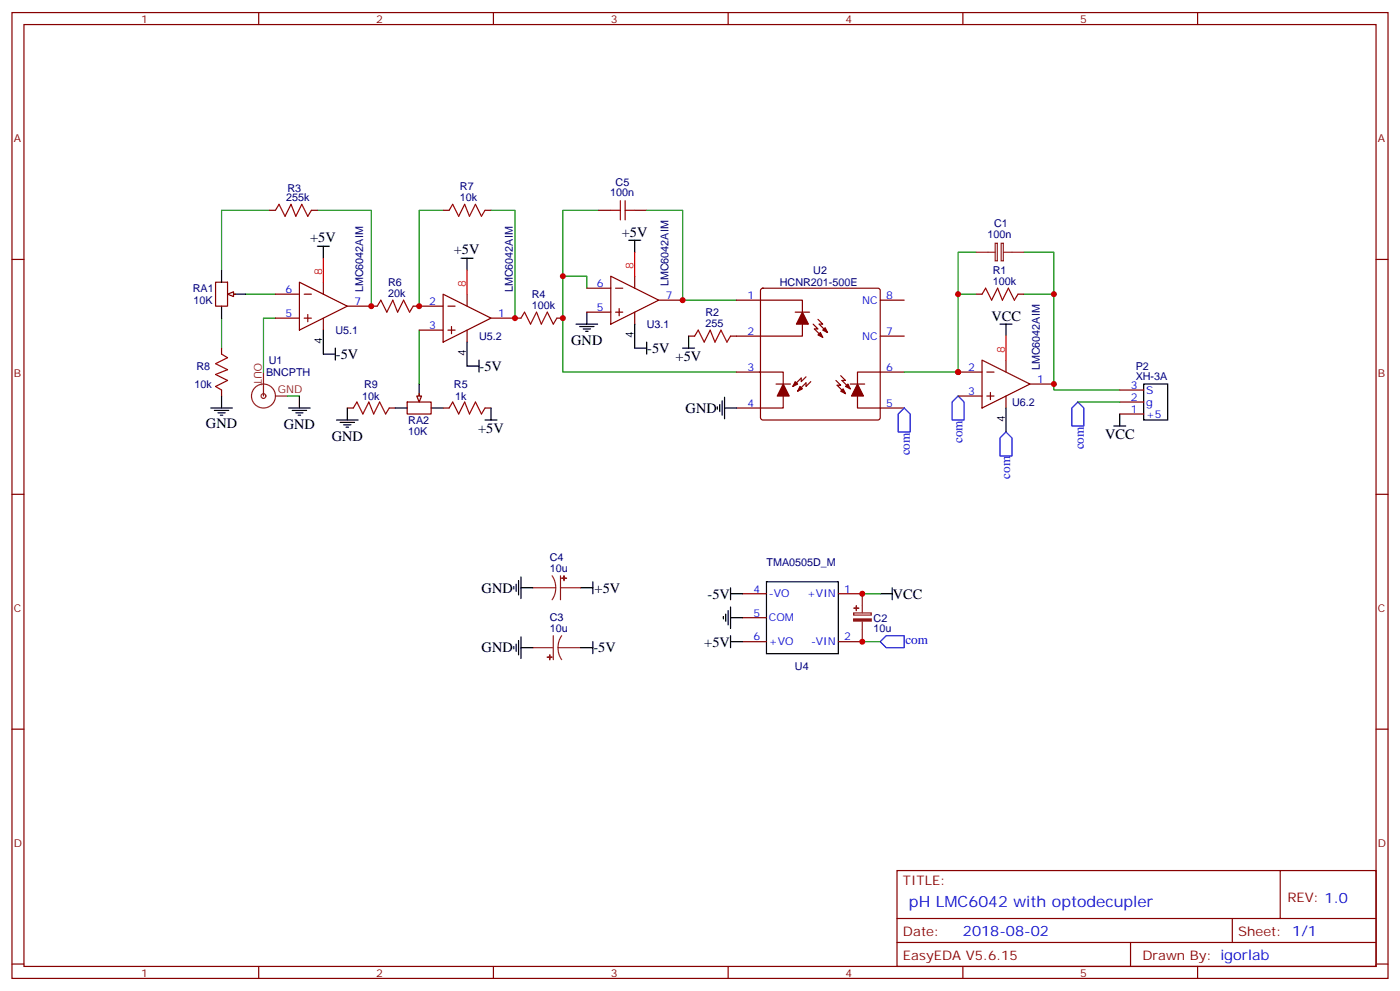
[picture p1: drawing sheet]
<svg xmlns="http://www.w3.org/2000/svg" width="412mm" height="292mm" viewBox="0 0 412 292" stroke-linecap="round" stroke-linejoin="round" font-family="sans-serif">
<g fill="none" stroke="#870000" stroke-width=".35">
<path d="M3.5 3.7h405.4v284.3h-405.4zM7.1 7.2h398.2v277.3h-398.2zM76.2 3.7v3.5M145.3 3.7v3.5M214.5 3.7v3.5M283.6 3.7v3.5M352.8 3.7v3.5M3.5 76.4h3.6M79.4 61.9h1.7M91.7 61.9h1.8M130.5 61.9h1.8M142.9 61.9h1.7"/>
<path d="M176.4 61.9h3.5M187 61.9h3.5M405.3 76.4h3.6M63.5 83.1h3.5v7h-3.5zM67.7 86.6h1.8M109.4 90.1h1.7M121.7 90.1h1.8M151.7 93.7h1.8M164 93.7h1.8M202.8 99h1.8M217 88.4h19.4v10.6h-21.2M224.2 85l.5-.2h33.9l.5 .2 .2 .5v37.4l-.2 .5-.5 .2h-33.9l-.5-.2-.2-.5v-37.4z"/>
<path d="M234.2 91.9h4.3M239.5 95.4l1.4 1.4h-1l2.5 2.5M240.9 94l1.5 1.4h-1.1l2.5 2.5M259.3 88.4h7M259.3 99h7M287.5 86.6h1.8M299.9 86.6h1.7M65.3 102.5v1.7M65.3 114.8v1.8M217 109.5h7M223.7 109.5h7v10.6h-13.7M228.6 113.1h4.2"/>
<path d="M237.4 110.9l-1.4 1.5v-1.1l-2.5 2.5M238.8 112.4l-1.4 1.4v-1.1l-2.5 2.5M246.2 112l1.4 1.4h-1l2.5 2.5M247.6 110.6l1.5 1.4h-1.1l2.5 2.5M250.5 113.1h4.2M266.3 109.5h-13.7v10.6h13.7M102.3 120.1h1.8M114.7 120.1h1.7M130.5 120.1h1.8M142.9 120.1h1.7M3.5 145.5h3.6M405.3 145.5h3.6"/>
<path d="M3.5 214.7h3.6M405.3 214.7h3.6M264.2 256.3h141.1v28.2h-141.1zM377.1 256.3v14.1M264.2 270.4h141.1M264.2 277.5h141.1M333 277.5v7M363 270.4v7.1M3.5 283.8h3.6M76.2 284.5v3.5M145.3 284.5v3.5M214.5 284.5v3.5"/>
<path d="M283.6 284.5v3.5M352.8 284.5v3.5M405.3 283.8h3.6"/>
</g>
<g fill="none" stroke="#008700" stroke-width=".35">
<path d="M79.4 61.9h-14.1v17.7M93.5 61.9h15.9v28.2M130.5 61.9h-7v28.2M144.6 61.9h7.1v31.8M176.4 61.9h-10.6v47.6h51.2M190.5 61.9h10.6v26.5h15.9M287.5 74.3h-5.3v35.2h-15.9M301.6 74.3h8.8v40.5h19.4M65.3 93.7v8.8M72.3 86.6h8.8M81.1 93.7h-3.5v15.8M123.5 97.2v15.9"/>
<path d="M282.2 86.6h5.3M301.6 86.6h8.8"/>
</g>
<g fill="none" stroke="#8c2424" stroke-width=".35">
<path d="M287.5 74.3h5.7M293.2 71.6h.6v5.2h-.6zM294.9 71.6h.7v5.2h-.7zM295.6 74.3h6M77.6 109.5v7.1M81.1 116.6h3.6"/>
<circle cx="77.6" cy="116.6" r="3.5"/>
<circle cx="77.6" cy="116.6" r=".71"/>
</g>
<g fill="none" stroke="#a10000" stroke-width=".35">
<path d="M182.7 59.1v5.6M184.1 59.1v5.6M81.1 61.9l1.1-1.8 1.8 3.6 1.7-3.6 1.4 3.6 1.8-3.6 1.8 3.6 1-1.8M132.3 61.9l1-1.8 1.8 3.6 1.8-3.6 1.4 3.6 1.8-3.6 1.7 3.6 1.1-1.8M179.9 61.9h2.8M184.1 61.9h2.9M111.1 90.1l1.1-1.7 1.7 3.5 1.8-3.5 1.4 3.5 1.8-3.5 1.7 3.5 1.1-1.8M153.5 93.7l1-1.8 1.8 3.5 1.7-3.5 1.5 3.5 1.7-3.5 1.8 3.5 1-1.7M204.6 99l1.1-1.8 1.7 3.5 1.8-3.5 1.4 3.5 1.8-3.5 1.7 3.5 1.1-1.7M289.3 86.6l1-1.8 1.8 3.6 1.8-3.6 1.4 3.6 1.7-3.6 1.8 3.6 1.1-1.8M65.3 104.2l1.7 1.1-3.5 1.8 3.5 1.7-3.5 1.4 3.5 1.8-3.5 1.8 1.8 1M104.1 120.1l1-1.7 1.8 3.5 1.8-3.5 1.4 3.5 1.7-3.5 1.8 3.5 1.1-1.8"/>
<path d="M132.3 120.1l1-1.7 1.8 3.5 1.8-3.5 1.4 3.5 1.8-3.5 1.7 3.5 1.1-1.8"/>
</g>
<g fill="#870000" stroke="#870000" stroke-width=".35">
<path d="M236.4 91.9l1.7 3.5h-3.5z"/>
<path d="M240.9 98.6l.8-.7 .7 1.4z"/>
<path d="M242.4 97.2l.7-.7 .7 1.4z"/>
<path d="M230.7 113.1l1.8 3.5h-3.5z"/>
<path d="M234.2 112.4l.7 .7-1.4 .7z"/>
<path d="M235.7 113.8l.7 .7-1.5 .7z"/>
<path d="M252.6 113.1l1.8 3.5h-3.6z"/>
<path d="M247.6 115.2l.8-.7 .7 1.4z"/>
<path d="M249.1 113.8l.7-.7 .7 1.4z"/>
</g>
<path d="M65.3 79.6v3.5M65.3 90.1v3.6M68.8 86.6h3.5" fill="none" stroke="#000" stroke-width=".35"/>
<path d="M67 86.6l1.8-.7v1.4z" fill="#f0f0f0" stroke="#870000" stroke-width=".35"/>
<path d="M123.5 113.1v3.5M116.4 120.1h3.5M127 120.1h3.5" fill="none" stroke="#000" stroke-width=".35"/>
<path d="M119.9 118.4h7.1v3.5h-7.1zM123.5 115.9v1.8" fill="none" stroke="#870000" stroke-width=".35"/>
<path d="M122.8 116.6h1.4l-.7 1.8z" fill="#f0f0f0" stroke="#870000" stroke-width=".35"/>
<g fill="none" stroke="#000" stroke-width=".35">
<path d="M93.5 72.5h3.5M95.2 72.5v3.5M135.8 76h3.5M137.6 76v3.6M185.2 70.7h3.5M187 70.7v3.6M95.2 97.2v7h3.6M169.7 95.4h6.3M170.7 96.1h4.3M171.8 96.8h2.1M172.5 97.5h.7M172.9 91.9v3.5"/>
<path d="M187 95.4v7.1h3.5M202.8 99v3.5M294.6 95.4h3.5M296.3 95.4v3.6M65.3 116.6v3.5M88.2 116.6v3.5M98.8 102.5v3.5M137.6 100.7v7.1h3.5M141.1 106v3.5M190.5 100.7v3.5M201.1 102.5h3.5M211.3 119.8v.7"/>
<path d="M212 119.1v2.1M212.7 118v4.2M213.4 116.9v6.4M336.9 113.1h7.1v10.5h-7.1zM62.1 120.1h6.3M63.1 120.8h4.3M64.2 121.5h2.1M64.9 122.2h.7M85 120.1h6.4M86.1 120.8h4.2M87.1 121.5h2.2M87.8 122.2h.7"/>
<path d="M99.1 123.6h6.4M100.2 124.4h4.2M101.2 125.1h2.2M102 125.8h.7M102.3 120.1v3.5M142.9 123.6h3.5M144.6 120.1v3.5M213.4 120.1h3.6M296.3 120.1v7.1M328.1 125.4h3.5M329.8 121.9v3.5M151.3 172.7v.7"/>
<path d="M152 172v2.1M152.8 170.9v4.3M153.5 173h3.5M153.5 169.9v6.3M171.1 173h3.5M174.6 171.3v3.5M214.5 179.7v4.3M215.2 173v3.6M215.2 178.7v6.3M215.2 174.8h3.5M225.8 171.3h21.1v21.1h-21.1zM259.3 174.8h3.5"/>
<path d="M262.8 173v3.6M151.3 190.3v.7M152 189.6v2.1M152.8 188.6v4.2M153.5 190.7h3.5M153.5 187.5v6.4M171.1 190.7h3.5M174.6 188.9v3.5M213.1 181.5v.7M213.8 180.8v2.1M215.2 181.9h3.5M215.2 187.1v3.6"/>
<path d="M215.2 188.9h3.5"/>
</g>
<g fill="none" stroke="#870000" stroke-width=".35">
<path d="M81.1 86.6h7.1M81.1 93.7h7.1M88.2 83.1l14.1 7-14.1 7.1zM89.6 86.6h2.1M89.6 93.7h2.1M90.7 92.6v2.1M95.2 83.1v3.5M95.2 93.7v3.5M102.3 90.1h7.1M123.5 90.1h7M123.5 97.2h7M130.5 86.6l14.1 7.1-14.1 7z"/>
<path d="M131.9 90.1h2.2M131.9 97.2h2.2M133 96.1v2.1M137.6 86.6v3.5M137.6 97.2v3.5M144.6 93.7h7.1M172.9 84.8h7M172.9 91.9h7M179.9 81.3l14.1 7.1-14.1 7zM181.3 84.8h2.1M181.3 91.9h2.1M182.4 90.8v2.2"/>
<path d="M187 81.3v3.5M187 91.9v3.5M194 88.4h7.1M282.2 109.5h7.1M282.2 116.6h7.1M289.3 106l14.1 7.1-14.1 7zM290.7 109.5h2.1M290.7 116.6h2.1M291.7 115.5v2.2M296.3 106v3.5M296.3 116.6v3.5M303.4 113.1h7"/>
<path d="M329.8 118.4h7.1M329.8 114.8h7.1M329.8 121.9h7.1M218.7 174.8h7.1M246.9 174.8h7.1M218.7 188.9h7.1M218.7 181.9h7.1M246.9 188.9h7.1"/>
</g>
<g fill="none" stroke="#8c2424" stroke-width=".35">
<path d="M157 173h6.7M162.6 169.5l.8 1.7 .3 1.8M163.7 173l-.2 1.9-.9 1.7M165.1 173h6M165.1 169.5v7.1M254 174.8v5.6M157 190.7h6M163 187.1v7.1M164.4 190.7l.2 1.8 .9 1.7M164.4 190.7h6.7M165.5 187.1l-.9 1.7-.2 1.9M251.5 180.4h5.1v.7h-5.1z"/>
<path d="M254 182.9v6"/>
</g>
<g fill="#8c2424" stroke="#8c2424" stroke-width=".35">
<path d="M251.5 182.2h5.1v.6h-5.1z"/>
<path d="M251.5 179l1.4 .1z"/>
<path d="M252.2 178.3l.1 1.4z"/>
<path d="M166.1 169.5l.1 1.4z"/>
<path d="M165.5 170.2l1.4 .1z"/>
<path d="M161.9 192.8l.1 1.4z"/>
<path d="M161.2 193.5h1.4z"/>
</g>
<path d="M95.2 76v7.1M137.6 79.6v7M187 74.3v7M296.3 99v7" fill="none" stroke="#f00" stroke-width=".35"/>
<path d="M165.8 81.3h7.1v3.5M84.7 116.6h3.5M317.5 118.4h12.3M254 174.8h5.3M254 188.9h5.3" fill="none" stroke="#008700" stroke-width=".35"/>
<path d="M282.2 116.6l1.8 1.8v5.2h-3.5v-5.2zM317.5 118.4l1.8 1.7v5.3h-3.6v-5.3zM266.3 120.1l1.8 1.8v5.3h-3.5v-5.3zM296.3 127.2l1.8 1.7v5.3h-3.5v-5.3zM259.3 188.9l1.8-1.8h5.2v3.6h-5.2z" fill="none" stroke="#00f" stroke-width=".35"/>
<g fill="#c00">
<circle cx="151.7" cy="93.7" r=".88"/>
<circle cx="254" cy="174.8" r=".88"/>
<circle cx="310.4" cy="86.6" r=".88"/>
<circle cx="165.8" cy="81.3" r=".88"/>
<circle cx="282.2" cy="109.5" r=".88"/>
<circle cx="254" cy="188.9" r=".88"/>
<circle cx="310.4" cy="113.1" r=".88"/>
<circle cx="109.4" cy="90.1" r=".88"/>
<circle cx="123.5" cy="90.1" r=".88"/>
<circle cx="201.1" cy="88.4" r=".88"/>
<circle cx="165.8" cy="93.7" r=".88"/>
<circle cx="282.2" cy="86.6" r=".88"/>
</g>
<text font-size="4.6" fill="#00f" x="267.8" y="266.9">pH LMC6042 with optodecupler</text>
<g font-size="4.2">
<text x="91.4" y="71.3">+5V</text>
<text x="183.2" y="69.6">+5V</text>
<text x="133.7" y="74.8">+5V</text>
<text x="292.1" y="94.4">VCC</text>
<text x="168.3" y="101.5">GND</text>
<text x="99" y="105.7">-5V</text>
<text x="190.7" y="103.9">-5V</text>
<text x="199" y="106.4">+5V</text>
<text x="141.3" y="109.2">-5V</text>
<text x="202" y="121.5">GND</text>
<text x="60.7" y="126.1">GND</text>
<text x="83.6" y="126.2">GND</text>
<text x="97.7" y="129.7">GND</text>
<text x="140.9" y="127.6">+5V</text>
<text x="325.5" y="129.4">VCC</text>
<text x="141.9" y="174.4">GND</text>
<text x="175.2" y="174.4">+5V</text>
<text x="208.4" y="176.2">-5V</text>
<text x="263" y="176.2">VCC</text>
<text x="207.5" y="190.3">+5V</text>
<text x="141.9" y="192.1">GND</text>
<text x="174.8" y="192.1">-5V</text>
</g>
<text font-size="4.2" fill="#00f" x="283.6" y="275.7">2018-08-02</text>
<g font-size="3.9" fill="#00f">
<text x="283.5" y="130.5" transform="rotate(-90 283.5 130.5)">com</text>
<text x="268" y="134.1" transform="rotate(-90 268 134.1)">com</text>
<text x="319.2" y="132.3" transform="rotate(-90 319.2 132.3)">com</text>
<text x="297.6" y="140.9" transform="rotate(-90 297.6 140.9)">com</text>
<text x="266.7" y="189.7">com</text>
</g>
<g font-size="3.9" fill="#800">
<text x="266" y="260.5">TITLE:</text>
<text x="379.2" y="265.5">REV: 1.0</text>
<text x="266" y="275.7">Date:</text>
<text x="364.8" y="275.7">Sheet: 1/1</text>
<text x="266" y="282.8">EasyEDA V5.6.15</text>
<text x="336.5" y="282.8">Drawn By: igorlab</text>
</g>
<g font-size="3.2" fill="#800">
<text x="41.6" y="6.7">1</text>
<text x="110.8" y="6.7">2</text>
<text x="179.9" y="6.7">3</text>
<text x="249.1" y="6.7">4</text>
<text x="318.2" y="6.7">5</text>
<text x="4.1" y="41.8">A</text>
<text x="405.9" y="41.8">A</text>
<text x="4.1" y="110.9">B</text>
<text x="405.9" y="110.9">B</text>
<text x="4.1" y="180.1">C</text>
<text x="405.9" y="180.1">C</text>
<text x="4.1" y="249.2">D</text>
<text x="405.9" y="249.2">D</text>
<text x="41.6" y="287.5">1</text>
<text x="110.8" y="287.5">2</text>
<text x="179.9" y="287.5">3</text>
<text x="249.1" y="287.5">4</text>
<text x="318.2" y="287.5">5</text>
</g>
<g font-size="3.2" fill="#000080">
<text x="84.3" y="59.1">255k</text>
<text x="84.7" y="56.5">R3</text>
<text x="135.5" y="59.1">10k</text>
<text x="135.5" y="55.9">R7</text>
<text x="179.8" y="57.8">100n</text>
<text x="181.3" y="54.8">C5</text>
<text x="290.9" y="70.1">100n</text>
<text x="292.8" y="66.7">C1</text>
<text x="239.6" y="80.6">U2</text>
<text x="292.5" y="83.8">100k</text>
<text x="292.5" y="80.6">R1</text>
<text x="56.8" y="86">RA1</text>
<text x="57" y="89.5">10K</text>
<text x="107" y="86.1" transform="rotate(-90 107 86.1)">LMC6042AIM</text>
<text x="114.3" y="87.3">20k</text>
<text x="114.3" y="84.1">R6</text>
<text x="151.1" y="86.1" transform="rotate(-90 151.1 86.1)">LMC6042AIM</text>
<text x="156.6" y="87.6">R4</text>
<text x="196.9" y="84.3" transform="rotate(-90 196.9 84.3)">LMC6042AIM</text>
<text x="229.7" y="84.2">HCNR201-500E</text>
<text x="156.6" y="90.8">100k</text>
<text x="207.8" y="92.9">R2</text>
<text x="98.8" y="98.3">U5.1</text>
<text x="141.2" y="100.1">U5.2</text>
<text x="190.5" y="96.6">U3.1</text>
<text x="207.8" y="96.1">255</text>
<text x="79.2" y="107.2">U1</text>
<text x="57.9" y="108.9">R8</text>
<text x="78.4" y="110.7">BNCPTH</text>
<text x="306.3" y="109" transform="rotate(-90 306.3 109)">LMC6042AIM</text>
<text x="334.5" y="112">XH-3A</text>
<text x="334.5" y="108.8">P2</text>
<text x="57.3" y="114.2">10k</text>
<text x="106.7" y="117.7">10k</text>
<text x="107.3" y="114.2">R9</text>
<text x="133.7" y="114.2">R5</text>
<text x="134.1" y="117.7">1k</text>
<text x="298.1" y="119.5">U6.2</text>
<text x="120.3" y="124.9">RA2</text>
<text x="120.3" y="128.1">10K</text>
<text x="161.9" y="165.3">C4</text>
<text x="225.8" y="166.5">TMA0505D_M</text>
<text x="161.9" y="168.5">10u</text>
<text x="161.9" y="182.9">C3</text>
<text x="257.4" y="183">C2</text>
<text x="161.9" y="186.1">10u</text>
<text x="257.4" y="186.2">10u</text>
<text x="234.2" y="197.1">U4</text>
</g>
<g font-size="3.2" fill="#f00">
<text x="94.9" y="81" transform="rotate(-90 94.9 81)">8</text>
<text x="186.6" y="79.2" transform="rotate(-90 186.6 79.2)">8</text>
<text x="137.2" y="84.5" transform="rotate(-90 137.2 84.5)">8</text>
<text x="296" y="103.9" transform="rotate(-90 296 103.9)">8</text>
</g>
<g font-size="3.2" fill="#00f">
<text x="84.1" y="86.3">6</text>
<text x="104.4" y="89.8">7</text>
<text x="126.4" y="89.8">2</text>
<text x="175.8" y="84.5">6</text>
<text x="196.1" y="88">7</text>
<text x="220.2" y="88">1</text>
<text x="254" y="89.4">NC</text>
<text x="261.1" y="88">8</text>
<text x="84.1" y="93.3">5</text>
<text x="146.8" y="93.3">1</text>
<text x="175.8" y="91.5">5</text>
<text x="126.4" y="96.8">3</text>
<text x="220.2" y="98.6">2</text>
<text x="254" y="100">NC</text>
<text x="261.1" y="98.6">7</text>
<text x="220.2" y="109.2">3</text>
<text x="261.1" y="109.2">6</text>
<text x="285.1" y="109.2">2</text>
<text x="305.5" y="112.7">1</text>
<text x="220.2" y="119.8">4</text>
<text x="261.1" y="119.8">5</text>
<text x="285.1" y="116.2">3</text>
<text x="333.1" y="118">2</text>
<text x="333.1" y="114.5">3</text>
<text x="337.6" y="119.4">g</text>
<text x="337.6" y="115.9">S</text>
<text x="333.1" y="121.5">1</text>
<text x="337.6" y="122.9">+5</text>
<text x="222" y="174.4">4</text>
<text x="226.5" y="175.9">-VO</text>
<text x="237.8" y="175.9">+VIN</text>
<text x="248.7" y="174.4">1</text>
<text x="222" y="181.5">5</text>
<text x="226.5" y="182.9">COM</text>
<text x="222" y="188.6">6</text>
<text x="226.5" y="190">+VO</text>
<text x="238.9" y="190">-VIN</text>
<text x="248.7" y="188.6">2</text>
</g>
<g font-size="3.2">
<text x="94.9" y="101.3" transform="rotate(-90 94.9 101.3)">4</text>
<text x="186.6" y="99.6" transform="rotate(-90 186.6 99.6)">4</text>
<text x="137.2" y="104.8" transform="rotate(-90 137.2 104.8)">4</text>
<text x="296" y="124.3" transform="rotate(-90 296 124.3)">4</text>
</g>
<g font-size="3.2" fill="#8d2323">
<text x="74.9" y="106.9" transform="rotate(90 74.9 106.9)">OUT</text>
<text x="81.8" y="115.8">GND</text>
</g>
</svg>
